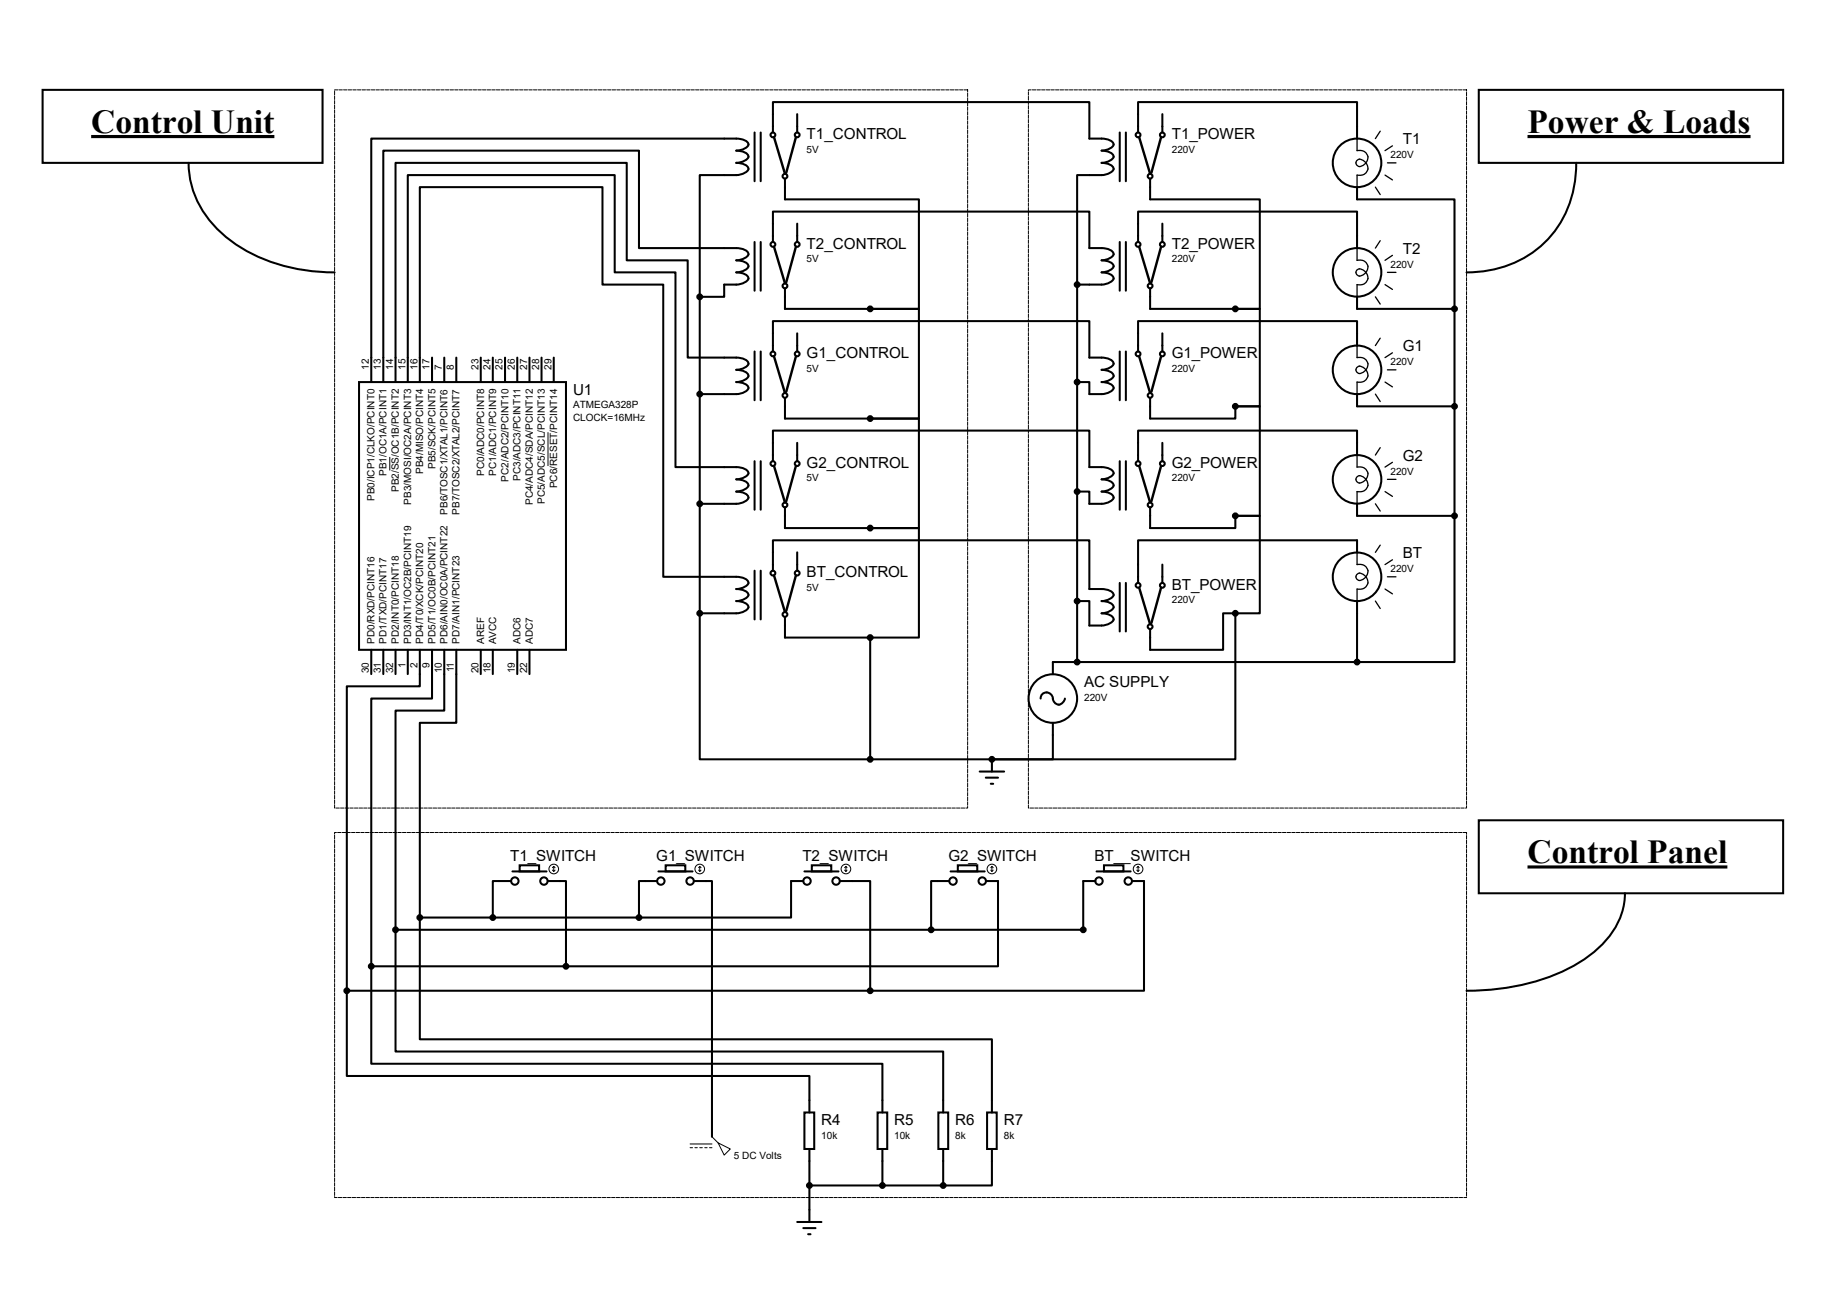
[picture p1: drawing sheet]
<svg xmlns="http://www.w3.org/2000/svg" width="420mm" height="297mm" viewBox="0 0 420 297" stroke-linecap="round" stroke-linejoin="round" font-family="sans-serif">
<g fill="none" stroke="#000" stroke-width=".47">
<path d="M9.7 20.5h64v16.7h-64zM43.1 37.2a22.8 22.8 0 0 0 11.3 19 40.5 40.5 0 0 0 22.1 6M172.4 30.3v11.1M173.8 30.3v11.1M176.6 30.3v-7h72.3v8.4a9.3 9.3 0 0 1 4.7 .3 .95 .95 0 0 1 .8 1.3 3.4 3.4 0 0 1-2.7 1.1 2.5 2.5 0 0 1 2.8 1.4 2.95 2.95 0 0 1-2.8 1.4 2.5 2.5 0 0 1 2.8 1.4 2.95 2.95 0 0 1-2.8 1.4h-5.6v25M182.2 26.1v4.2M255.9 30.3v11.1M257.3 30.3v11.1M260.1 30.3v-7h50v8.4M265.6 26.1v4.2M337.9 20.5h69.6v16.7h-69.6zM360.2 37.2a23.8 23.8 0 0 1-15.2 23.3 27.4 27.4 0 0 1-9.9 1.7"/>
<path d="M172.4 55.3v11.1M173.8 55.3v11.1M176.6 55.3v-7h72.3v8.4a9.2 9.2 0 0 1 4.7 .4 .97 .97 0 0 1 .9 .9 .97 .97 0 0 1-.9 1l-1.9 .5a2.54 2.54 0 0 1 2.8 1.3 2.87 2.87 0 0 1-2.8 1.4 2.5 2.5 0 0 1 2.8 1.4 2.95 2.95 0 0 1-2.8 1.4h-5.6M179.4 40.8v4.8h30.6v25h-11.2M182.2 51.1v4.2M255.9 55.3v11.1M257.3 55.3v11.1M260.1 55.3v-7h50v8.4M262.8 40.8v4.8h25.1v25h-5.6M265.6 51.1v4.2M310.1 42.8v2.8h22.3v25M159.9 67.8h5.6v-2.8a7.6 7.6 0 0 0 4.7-.5 .96 .96 0 0 0 .8-.9 .96 .96 0 0 0-.8-1l-2-.4a2.9 2.9 0 0 0 2.8-1.4 2.57 2.57 0 0 0-2.8-1.3 2.98 2.98 0 0 0 2.8-1.4 2.53 2.53 0 0 0-2.8-1.4h-22.2v-22.3h-58.4v52.9"/>
<path d="M159.9 67.8v-27.8h5.6a7.6 7.6 0 0 0 4.7-.5 .96 .96 0 0 0 .8-.9 .96 .96 0 0 0-.8-1l-2-.4a2.98 2.98 0 0 0 2.8-1.4 2.53 2.53 0 0 0-2.8-1.4 2.9 2.9 0 0 0 2.8-1.4 2.57 2.57 0 0 0-2.8-1.3h-83.4v55.6M159.9 67.8v72.3M179.4 65.9v4.7h19.4M182.2 76.2v4.1M198.8 70.6h11.2v25h-11.2M246.1 65v86.3M262.8 65.9v4.7h19.5M265.6 76.2v4.1M282.3 70.6h5.6v22.2h-5.6M310.1 79v-5.6h-50v6.9M310.1 67.8v2.8h22.3M332.4 70.6v47.3"/>
<path d="M82 87.3h47.3v61.2h-47.3zM90.4 87.3v-50.1h52.8v22.3h13.9v22.2h8.4a9.3 9.3 0 0 1 4.7 .4 .96 .96 0 0 1 .8 .9 .96 .96 0 0 1-.8 1l-2 .5a2.53 2.53 0 0 1 2.8 1.4 2.98 2.98 0 0 1-2.8 1.4 2.57 2.57 0 0 1 2.8 1.3 2.9 2.9 0 0 1-2.8 1.4h-8.3M93.2 87.3v-47.3h47.3v22.2h13.8v44.5h11.2a9 9 0 0 1 4.7 .4 .97 .97 0 0 1 .7 1.3 3.5 3.5 0 0 1-2.7 1.1 2.53 2.53 0 0 1 2.8 1.4 2.98 2.98 0 0 1-2.8 1.4 2.53 2.53 0 0 1 2.8 1.4 2.98 2.98 0 0 1-2.8 1.4h-8.3M95.9 87.3v-44.5h41.8v22.2h13.9v66.8h13.9a9.3 9.3 0 0 1 4.7 .4 .96 .96 0 0 1 .8 .9 .96 .96 0 0 1-.8 1l-2 .5a2.57 2.57 0 0 1 2.8 1.3 2.98 2.98 0 0 1-2.8 1.4 2.53 2.53 0 0 1 2.8 1.4 2.98 2.98 0 0 1-2.8 1.4h-8.3M98.7 81.7v5.6M101.5 81.7v5.6M104.3 81.7v5.6M109.9 81.7v5.6M112.6 81.7v5.6M115.4 81.7v5.6M118.2 81.7v5.6M121 81.7v5.6"/>
<path d="M123.7 81.7v5.6M126.5 81.7v5.6M172.4 80.3v11.1M173.8 80.3v11.1M176.6 80.3v-6.9h72.3v8.3a9.2 9.2 0 0 1 4.7 .4 .97 .97 0 0 1 .9 .9 .97 .97 0 0 1-.9 1l-1.9 .5a2.5 2.5 0 0 1 2.8 1.4 2.95 2.95 0 0 1-2.8 1.4 2.54 2.54 0 0 1 2.8 1.3 2.87 2.87 0 0 1-2.8 1.4h-2.8v-2.7h-2.8M179.4 90.9v4.7h19.4M198.8 95.6h11.2v25h-11.2M255.9 80.3v11.1M257.3 80.3v11.1M262.8 90.9v4.7h19.5v-2.8M282.3 92.8h5.6v25.1h-5.6M310.1 90v2.8h22.3"/>
<path d="M172.4 105.4v11.1M173.8 105.4v11.1M176.6 105.4v-7h72.3v8.3a8.9 8.9 0 0 1 4.7 .4 .97 .97 0 0 1 .8 1.3 3.5 3.5 0 0 1-2.7 1.1 2.5 2.5 0 0 1 2.8 1.4 2.95 2.95 0 0 1-2.8 1.4 2.5 2.5 0 0 1 2.8 1.4 2.95 2.95 0 0 1-2.8 1.4h-2.8v-2.8h-2.8M179.4 115.9v4.7h19.4M182.2 101.2v4.2M255.9 105.4v11.1M257.3 105.4v11.1M262.8 115.9v4.7h19.5v-2.7M265.6 101.2v4.2M282.3 117.9h5.6v22.2h-5.6M310.1 104v-5.6h-50v7M310.1 115.1v2.8h22.3"/>
<path d="M332.4 117.9v33.4h-22.3M172.4 130.4v11.1M173.8 130.4v11.1M176.6 130.4v-7h72.3v11.2a9.3 9.3 0 0 1 4.7 .4 .94 .94 0 0 1 .8 1.2 3.5 3.5 0 0 1-2.7 1.1 2.5 2.5 0 0 1 2.8 1.4 2.95 2.95 0 0 1-2.8 1.4 2.5 2.5 0 0 1 2.8 1.4 2.95 2.95 0 0 1-2.8 1.4h-2.8v-5.6h-2.8M182.2 126.2v4.2M198.8 120.6h11.2v25.1h-11.2M255.9 133.2v11.1M257.3 133.2v11.1M265.6 129v4.2M310.1 126.2v-2.8h-50v9.8M310.1 137.3v14M84.8 148.5v5.5"/>
<path d="M87.6 148.5v5.5M90.4 148.5v5.5M93.2 148.5v5.5M95.9 148.5v8.3h-16.7v69.6M98.7 148.5v11.1h-13.9v61.2M101.5 148.5v13.8h-11.1v50.1M104.3 148.5v16.6h-8.4v44.5M109.9 148.5v5.5M112.6 148.5v5.5M118.2 148.5v5.5M121 148.5v5.5M159.9 140.1v33.4h38.9"/>
<path d="M179.4 141v4.7h19.4M198.8 145.7v27.8M237.8 159.6a1.45 1.45 0 0 1 1.6-1.4 1.45 1.45 0 0 1 1.2 1.8 1.36 1.36 0 0 0 1.5 1 1.36 1.36 0 0 0 1.2-1.4M282.3 140.1h-2.8v8.4h-16.7v-4.8M282.3 140.1v33.4h-55.6M310.1 151.3h-69.5v2.7M198.8 173.5h27.9M223.9 176.3h5.5M225.3 177.7h2.7M226.4 179.1h.5M226.7 173.5v2.8M240.6 165.1v8.4h-13.9"/>
<path d="M117.1 199.1h7.8M118.7 197.7h4.5v1.4h-4.5zM150.5 199.1h7.7M152.1 197.7h4.5v1.4h-4.5zM183.8 199.1h7.8M185.5 197.7h4.4v1.4h-4.4zM217.2 199.1h7.8M218.9 197.7h4.4v1.4h-4.4zM250.6 199.1h7.8M252.3 197.7h4.4v1.4h-4.4zM337.9 187.4h69.6v16.7h-69.6zM90.4 212.4v27.8h125.1v14"/>
<path d="M95.9 209.6v27.8h130.8v16.8M95.9 209.6h50.1M116.8 201.3h-4.2v8.3M125.1 201.3h4.2v19.5M150.2 201.3h-4.2v8.3M158.5 201.3h4.2v58.4M183.6 201.3h-2.8v8.3h-34.8M191.9 201.3h6.9v25.1M216.9 201.3h-4.1v11.1M225.3 201.3h2.7v19.5h-98.7M250.3 201.3h-2.8v11.1h-157.1M258.7 201.3h2.7v25.1h-62.6"/>
<path d="M371.3 204.1a17.4 17.4 0 0 1-7.2 13.5 43 43 0 0 1-23.6 8.5l-5.4 .3M79.2 226.4v19.4h105.8v8.4M79.2 226.4h119.6M84.8 220.8v22.2h116.8v11.2M84.8 220.8h44.5M183.8 254.2h2.3v8.3h-2.3zM200.5 254.2h2.2v8.3h-2.2zM214.4 254.2h2.3v8.3h-2.3zM225.6 254.2h2.2v8.3h-2.2zM182.2 279.2h5.5M185 270.8h30.5M185 262.5v16.7"/>
<path d="M201.6 262.5v8.3M215.5 262.5v8.3M226.7 262.5v8.3h-11.2M183.6 280.6h2.8M184.7 282h.5"/>
<circle cx="176.6" cy="30.8" r=".55"/>
<circle cx="182.2" cy="30.8" r=".55"/>
<circle cx="260.1" cy="30.8" r=".55"/>
<circle cx="265.6" cy="30.8" r=".55"/>
<circle cx="310.1" cy="37.2" r="5.5"/>
<circle cx="176.6" cy="55.8" r=".55"/>
<circle cx="179.4" cy="40.3" r=".55"/>
<circle cx="182.2" cy="55.8" r=".55"/>
<circle cx="260.1" cy="55.8" r=".55"/>
<circle cx="262.8" cy="40.3" r=".55"/>
<circle cx="265.6" cy="55.8" r=".55"/>
<circle cx="179.4" cy="65.3" r=".55"/>
<circle cx="262.8" cy="65.3" r=".55"/>
<circle cx="310.1" cy="62.2" r="5.5"/>
<circle cx="176.6" cy="80.9" r=".55"/>
<circle cx="179.4" cy="90.3" r=".55"/>
<circle cx="182.2" cy="80.9" r=".55"/>
<circle cx="260.1" cy="80.9" r=".55"/>
<circle cx="262.8" cy="90.3" r=".55"/>
<circle cx="265.6" cy="80.9" r=".55"/>
<circle cx="310.1" cy="84.5" r="5.5"/>
<circle cx="176.6" cy="105.9" r=".55"/>
<circle cx="179.4" cy="115.4" r=".55"/>
<circle cx="182.2" cy="105.9" r=".55"/>
<circle cx="260.1" cy="105.9" r=".55"/>
<circle cx="262.8" cy="115.4" r=".55"/>
<circle cx="265.6" cy="105.9" r=".55"/>
<circle cx="310.1" cy="109.5" r="5.5"/>
<circle cx="176.6" cy="130.9" r=".55"/>
<circle cx="182.2" cy="130.9" r=".55"/>
<circle cx="260.1" cy="133.7" r=".55"/>
<circle cx="265.6" cy="133.7" r=".55"/>
<circle cx="310.1" cy="131.8" r="5.5"/>
<circle cx="179.4" cy="140.4" r=".55"/>
<circle cx="240.6" cy="159.6" r="5.5"/>
<circle cx="262.8" cy="143.2" r=".55"/>
<circle cx="117.6" cy="201.3" r=".85"/>
<circle cx="124.3" cy="201.3" r=".85"/>
<circle cx="151" cy="201.3" r=".85"/>
<circle cx="157.7" cy="201.3" r=".85"/>
<circle cx="184.4" cy="201.3" r=".85"/>
<circle cx="191.1" cy="201.3" r=".85"/>
<circle cx="217.8" cy="201.3" r=".85"/>
<circle cx="224.5" cy="201.3" r=".85"/>
<circle cx="251.1" cy="201.3" r=".85"/>
<circle cx="257.8" cy="201.3" r=".85"/>
</g>
<circle cx="226.7" cy="173.5" r=".23" fill="#000"/>
<g fill="none" stroke="#000" stroke-width=".23">
<path d="M125.2 98.8v7.7M89.1 104.4v3.1M126.2 198.8l.3 .3M126.5 198v1.1M126.5 198l-.3 .2M126.5 198l.3 .2M126.8 198.8l-.3 .3M159.6 198.8l.3 .3M159.9 198v1.1M159.9 198l-.3 .2M159.9 198l.3 .2M160.2 198.8l-.3 .3"/>
<path d="M193 198.8l.3 .3M193.3 198v1.1M193.3 198l-.3 .2M193.3 198l.2 .2M193.5 198.8l-.2 .3M226.4 198.8l.3 .3M226.7 198v1.1M226.7 198l-.3 .2M226.7 198l.2 .2M226.9 198.8l-.2 .3M259.8 198.8l.3 .3M260.1 198v1.1"/>
<path d="M260.1 198l-.3 .2M260.1 198l.2 .2M260.3 198.8l-.2 .3M162.7 259.7l1.4 1.4M157.7 262.2h.5M157.7 261.4h5M158.8 262.2h.5M159.9 262.2h.6M161 262.2h.6M162.1 262.2h.6M164.1 261.1l2.8 1.4-1.4 1.4z"/>
<circle cx="126.5" cy="198.5" r="1.1"/>
<circle cx="159.9" cy="198.5" r="1.1"/>
<circle cx="193.3" cy="198.5" r="1.1"/>
<circle cx="226.7" cy="198.5" r="1.1"/>
<circle cx="260.1" cy="198.5" r="1.1"/>
</g>
<g fill="#000" stroke="#000" stroke-width=".47">
<circle cx="159.9" cy="67.8" r=".55"/>
<circle cx="198.8" cy="70.6" r=".55"/>
<circle cx="246.1" cy="65" r=".55"/>
<circle cx="282.3" cy="70.6" r=".55"/>
<circle cx="332.4" cy="70.6" r=".55"/>
<circle cx="159.9" cy="90" r=".55"/>
<circle cx="198.8" cy="95.6" r=".55"/>
<circle cx="246.1" cy="87.3" r=".55"/>
<circle cx="282.3" cy="92.8" r=".55"/>
<circle cx="332.4" cy="92.8" r=".55"/>
<circle cx="159.9" cy="115.1" r=".55"/>
<circle cx="246.1" cy="112.3" r=".55"/>
<circle cx="282.3" cy="117.9" r=".55"/>
<circle cx="332.4" cy="117.9" r=".55"/>
<circle cx="198.8" cy="120.6" r=".55"/>
<circle cx="246.1" cy="137.3" r=".55"/>
<circle cx="159.9" cy="140.1" r=".55"/>
<circle cx="198.8" cy="145.7" r=".55"/>
<circle cx="246.1" cy="151.3" r=".55"/>
<circle cx="282.3" cy="140.1" r=".55"/>
<circle cx="310.1" cy="151.3" r=".55"/>
<circle cx="198.8" cy="173.5" r=".55"/>
<circle cx="226.7" cy="173.5" r=".55"/>
<circle cx="90.4" cy="212.4" r=".55"/>
<circle cx="95.9" cy="209.6" r=".55"/>
<circle cx="112.6" cy="209.6" r=".55"/>
<circle cx="146" cy="209.6" r=".55"/>
<circle cx="212.8" cy="212.4" r=".55"/>
<circle cx="247.5" cy="212.4" r=".55"/>
<circle cx="79.2" cy="226.4" r=".55"/>
<circle cx="84.8" cy="220.8" r=".55"/>
<circle cx="129.3" cy="220.8" r=".55"/>
<circle cx="198.8" cy="226.4" r=".55"/>
<circle cx="185" cy="270.8" r=".55"/>
<circle cx="201.6" cy="270.8" r=".55"/>
<circle cx="215.5" cy="270.8" r=".55"/>
</g>
<g fill="none" stroke="#000" stroke-width=".55">
<path d="M176.9 31.4l2.5 8.3M181.9 31.4l-2.2 8.1M260.3 31.4l2.5 8.3M265.3 31.4l-2.2 8.1M176.9 56.4l2.5 8.3M181.9 56.4l-2.2 8.1M260.3 56.4l2.5 8.3M265.3 56.4l-2.2 8.1M176.9 81.4l2.5 8.4M181.9 81.4l-2.2 8.1M260.3 81.4l2.5 8.4M265.3 81.4l-2.2 8.1"/>
<path d="M176.9 106.5l2.5 8.3M181.9 106.5l-2.2 8M260.3 106.5l2.5 8.3M265.3 106.5l-2.2 8M176.9 131.5l2.5 8.3M181.9 131.5l-2.2 8.1M260.3 134.3l2.5 8.3M265.3 134.3l-2.2 8"/>
</g>
<g fill="none" stroke="#000" stroke-width=".3">
<path d="M310.1 31.7v2.7a1.82 1.82 0 0 1 2.4 1.1 1.82 1.82 0 0 1-1.1 2.3 .9 .9 0 0 1-1.3 .1 .9 .9 0 0 1 0-1.3 .9 .9 0 0 1 1.3 0 1.82 1.82 0 0 1 1.1 2.4 1.82 1.82 0 0 1-2.4 1v2.8M315.4 30l-1.1 1.7M317 37.2h2M318.2 33.3l-1.7 1.1M310.1 56.7v2.8a1.8 1.8 0 0 1 2.4 1 1.8 1.8 0 0 1-1.1 2.3 .89 .89 0 0 1-1.3 .1 .89 .89 0 0 1 0-1.3 .89 .89 0 0 1 1.3 0 1.81 1.81 0 0 1 1.1 2.4 1.81 1.81 0 0 1-2.4 1v2.8M314.3 42.8l1.1 1.6M315.4 55l-1.1 1.7M316.5 40l1.7 1.1M318.2 58.3l-1.7 1.2M310.1 79v2.7a1.82 1.82 0 0 1 2.4 1.1 1.82 1.82 0 0 1-1.1 2.3 .9 .9 0 0 1-1.3 0 .9 .9 0 0 1 0-1.2 .9 .9 0 0 1 1.3 0 1.84 1.84 0 0 1 .5 3.1l-1.1 .3h-.7v2.7M314.3 67.8l1.1 1.7M315.4 77.3l-1.1 1.7"/>
<path d="M316.5 65l1.7 1.1M317 62.2h2M314.3 90l1.1 1.7M316.5 87.3l1.7 1.1M317 84.5h2M318.2 80.6l-1.7 1.1M310.1 104v2.7a1.86 1.86 0 0 1 2.4 1.3 1.86 1.86 0 0 1-1.5 2.3 .88 .88 0 0 1-1.1-1.1 .88 .88 0 0 1 1.5-.3 1.82 1.82 0 0 1 1.1 2.4 1.82 1.82 0 0 1-2.4 1v2.8M314.3 115.1l1.1 1.7M315.4 102.3l-1.1 1.7M316.5 112.3l1.7 1.1M317 109.5h2M318.2 105.6l-1.7 1.1"/>
<path d="M310.1 126.2v2.8a1.82 1.82 0 0 1 2.4 1 1.82 1.82 0 0 1-1.1 2.4 .9 .9 0 0 1-1.3 0 .9 .9 0 0 1 0-1.3 .9 .9 0 0 1 1.3 .1 1.84 1.84 0 0 1 .5 3.1l-1.1 .3h-.7v2.7M314.3 137.3l1.1 1.7M315.4 124.5l-1.1 1.7M316.5 134.6l1.7 1.1M317 131.8h2M318.2 127.9l-1.7 1.1"/>
</g>
<path d="M20.8 31.2h41.9M349 31.2h51M349 198.1h45.7" fill="none" stroke="#000" stroke-width=".72" stroke-linecap="butt"/>
<path d="M76.5 20.5h144.6v164.1h-144.6zM235 20.5h100.1v164.1h-100.1zM76.5 190.2h258.6v83.4h-258.6z" fill="none" stroke="#000" stroke-width=".23" stroke-dasharray=".8 .3"/>
<g font-size="7.7">
<text x="20.8" y="30.4">Control Unit</text>
<text x="349" y="30.4">Power &amp; Loads</text>
<text x="349" y="197.2">Control Panel</text>
</g>
<g font-size="3.5">
<text x="184.3" y="31.8">T1_CONTROL</text>
<text x="267.8" y="31.8">T1_POWER</text>
<text x="320.5" y="33">T1</text>
<text x="184.3" y="56.8">T2_CONTROL</text>
<text x="267.8" y="56.8">T2_POWER</text>
<text x="320.5" y="58">T2</text>
<text x="184.3" y="81.8">G1_CONTROL</text>
<text x="267.8" y="81.8">G1_POWER</text>
<text x="320.5" y="80.3">G1</text>
<text x="130.9" y="90.2">U1</text>
<text x="184.3" y="106.9">G2_CONTROL</text>
<text x="267.8" y="106.9">G2_POWER</text>
<text x="320.5" y="105.3">G2</text>
<text x="184.3" y="131.9">BT_CONTROL</text>
<text x="320.5" y="127.6">BT</text>
<text x="267.8" y="134.7">BT_POWER</text>
<text x="247.7" y="156.9">AC SUPPLY</text>
<text x="116.6" y="196.8">T1_SWITCH</text>
<text x="149.9" y="196.8">G1_SWITCH</text>
<text x="183.3" y="196.8">T2_SWITCH</text>
<text x="216.7" y="196.8">G2_SWITCH</text>
<text x="250.1" y="196.8">BT__SWITCH</text>
<text x="187.7" y="257">R4</text>
<text x="204.3" y="257">R5</text>
<text x="218.3" y="257">R6</text>
<text x="229.4" y="257">R7</text>
</g>
<g font-size="2.3">
<text x="184.3" y="34.9">5V</text>
<text x="267.8" y="34.9">220V</text>
<text x="317.8" y="36.1">220V</text>
<text x="184.3" y="59.9">5V</text>
<text x="267.8" y="59.9">220V</text>
<text x="317.8" y="61.1">220V</text>
<text x="317.8" y="83.4">220V</text>
<text x="84.3" y="84.5" transform="rotate(-90 84.3 84.5)">12</text>
<text x="87" y="84.5" transform="rotate(-90 87 84.5)">13</text>
<text x="89.8" y="84.5" transform="rotate(-90 89.8 84.5)">14</text>
<text x="92.6" y="84.5" transform="rotate(-90 92.6 84.5)">15</text>
<text x="95.4" y="84.5" transform="rotate(-90 95.4 84.5)">16</text>
<text x="98.2" y="84.5" transform="rotate(-90 98.2 84.5)">17</text>
<text x="101" y="84.5" transform="rotate(-90 101 84.5)">7</text>
<text x="103.7" y="84.5" transform="rotate(-90 103.7 84.5)">8</text>
<text x="109.3" y="84.5" transform="rotate(-90 109.3 84.5)">23</text>
<text x="112.1" y="84.5" transform="rotate(-90 112.1 84.5)">24</text>
<text x="114.8" y="84.5" transform="rotate(-90 114.8 84.5)">25</text>
<text x="117.6" y="84.5" transform="rotate(-90 117.6 84.5)">26</text>
<text x="120.4" y="84.5" transform="rotate(-90 120.4 84.5)">27</text>
<text x="123.2" y="84.5" transform="rotate(-90 123.2 84.5)">28</text>
<text x="126" y="84.5" transform="rotate(-90 126 84.5)">29</text>
<text x="184.3" y="85">5V</text>
<text x="267.8" y="85">220V</text>
<text x="130.9" y="93.3">ATMEGA328P</text>
<text x="130.9" y="96.1">CLOCK=16MHz</text>
<text x="99.5" y="107.2" transform="rotate(-90 99.5 107.2)">PB5/SCK/PCINT5</text>
<text x="88.3" y="108.7" transform="rotate(-90 88.3 108.7)">PB1/OC1A/PCINT1</text>
<text x="91.1" y="112.4" transform="rotate(-90 91.1 112.4)">PB2/SS/OC1B/PCINT2</text>
<text x="96.7" y="108.3" transform="rotate(-90 96.7 108.3)">PB4/MISO/PCINT4</text>
<text x="110.6" y="108.7" transform="rotate(-90 110.6 108.7)">PC0/ADC0/PCINT8</text>
<text x="113.4" y="108.7" transform="rotate(-90 113.4 108.7)">PC1/ADC1/PCINT9</text>
<text x="116.2" y="110" transform="rotate(-90 116.2 110)">PC2/ADC2/PCINT10</text>
<text x="119" y="109.9" transform="rotate(-90 119 109.9)">PC3/ADC3/PCINT11</text>
<text x="127.3" y="111.6" transform="rotate(-90 127.3 111.6)">PC6/RESET/PCINT14</text>
<text x="184.3" y="110">5V</text>
<text x="267.8" y="110">220V</text>
<text x="317.8" y="108.4">220V</text>
<text x="85.6" y="114.5" transform="rotate(-90 85.6 114.5)">PB0/ICP1/CLKO/PCINT0</text>
<text x="93.9" y="115.3" transform="rotate(-90 93.9 115.3)">PB3/MOSI/OC2A/PCINT3</text>
<text x="102.3" y="117.6" transform="rotate(-90 102.3 117.6)">PB6/TOSC1/XTAL1/PCINT6</text>
<text x="105" y="117.6" transform="rotate(-90 105 117.6)">PB7/TOSC2/XTAL2/PCINT7</text>
<text x="121.7" y="115.4" transform="rotate(-90 121.7 115.4)">PC4/ADC4/SDA/PCINT12</text>
<text x="124.5" y="115.1" transform="rotate(-90 124.5 115.1)">PC5/ADC5/SCL/PCINT13</text>
<text x="317.8" y="130.6">220V</text>
<text x="184.3" y="135">5V</text>
<text x="267.8" y="137.8">220V</text>
<text x="85.6" y="147.1" transform="rotate(-90 85.6 147.1)">PD0/RXD/PCINT16</text>
<text x="88.3" y="147.1" transform="rotate(-90 88.3 147.1)">PD1/TXD/PCINT17</text>
<text x="91.1" y="147.1" transform="rotate(-90 91.1 147.1)">PD2/INT0/PCINT18</text>
<text x="93.9" y="147.1" transform="rotate(-90 93.9 147.1)">PD3/INT1/OC2B/PCINT19</text>
<text x="96.7" y="147.1" transform="rotate(-90 96.7 147.1)">PD4/T0/XCK/PCINT20</text>
<text x="99.5" y="147.1" transform="rotate(-90 99.5 147.1)">PD5/T1/OC0B/PCINT21</text>
<text x="102.3" y="147.1" transform="rotate(-90 102.3 147.1)">PD6/AIN0/OC0A/PCINT22</text>
<text x="105" y="147.1" transform="rotate(-90 105 147.1)">PD7/AIN1/PCINT23</text>
<text x="110.6" y="147.1" transform="rotate(-90 110.6 147.1)">AREF</text>
<text x="113.4" y="147.1" transform="rotate(-90 113.4 147.1)">AVCC</text>
<text x="119" y="147.1" transform="rotate(-90 119 147.1)">ADC6</text>
<text x="121.7" y="147.1" transform="rotate(-90 121.7 147.1)">ADC7</text>
<text x="84.3" y="153.8" transform="rotate(-90 84.3 153.8)">30</text>
<text x="87" y="153.8" transform="rotate(-90 87 153.8)">31</text>
<text x="89.8" y="153.8" transform="rotate(-90 89.8 153.8)">32</text>
<text x="92.6" y="152.5" transform="rotate(-90 92.6 152.5)">1</text>
<text x="95.4" y="152.5" transform="rotate(-90 95.4 152.5)">2</text>
<text x="98.2" y="152.5" transform="rotate(-90 98.2 152.5)">9</text>
<text x="101" y="153.8" transform="rotate(-90 101 153.8)">10</text>
<text x="103.7" y="153.6" transform="rotate(-90 103.7 153.6)">11</text>
<text x="109.3" y="153.8" transform="rotate(-90 109.3 153.8)">20</text>
<text x="112.1" y="153.8" transform="rotate(-90 112.1 153.8)">18</text>
<text x="117.6" y="153.8" transform="rotate(-90 117.6 153.8)">19</text>
<text x="120.4" y="153.8" transform="rotate(-90 120.4 153.8)">22</text>
<text x="247.7" y="160.1">220V</text>
<text x="187.7" y="260.2">10k</text>
<text x="204.3" y="260.2">10k</text>
<text x="218.3" y="260.2">8k</text>
<text x="229.4" y="260.2">8k</text>
<text x="167.7" y="264.7">5 DC Volts</text>
</g>
</svg>
